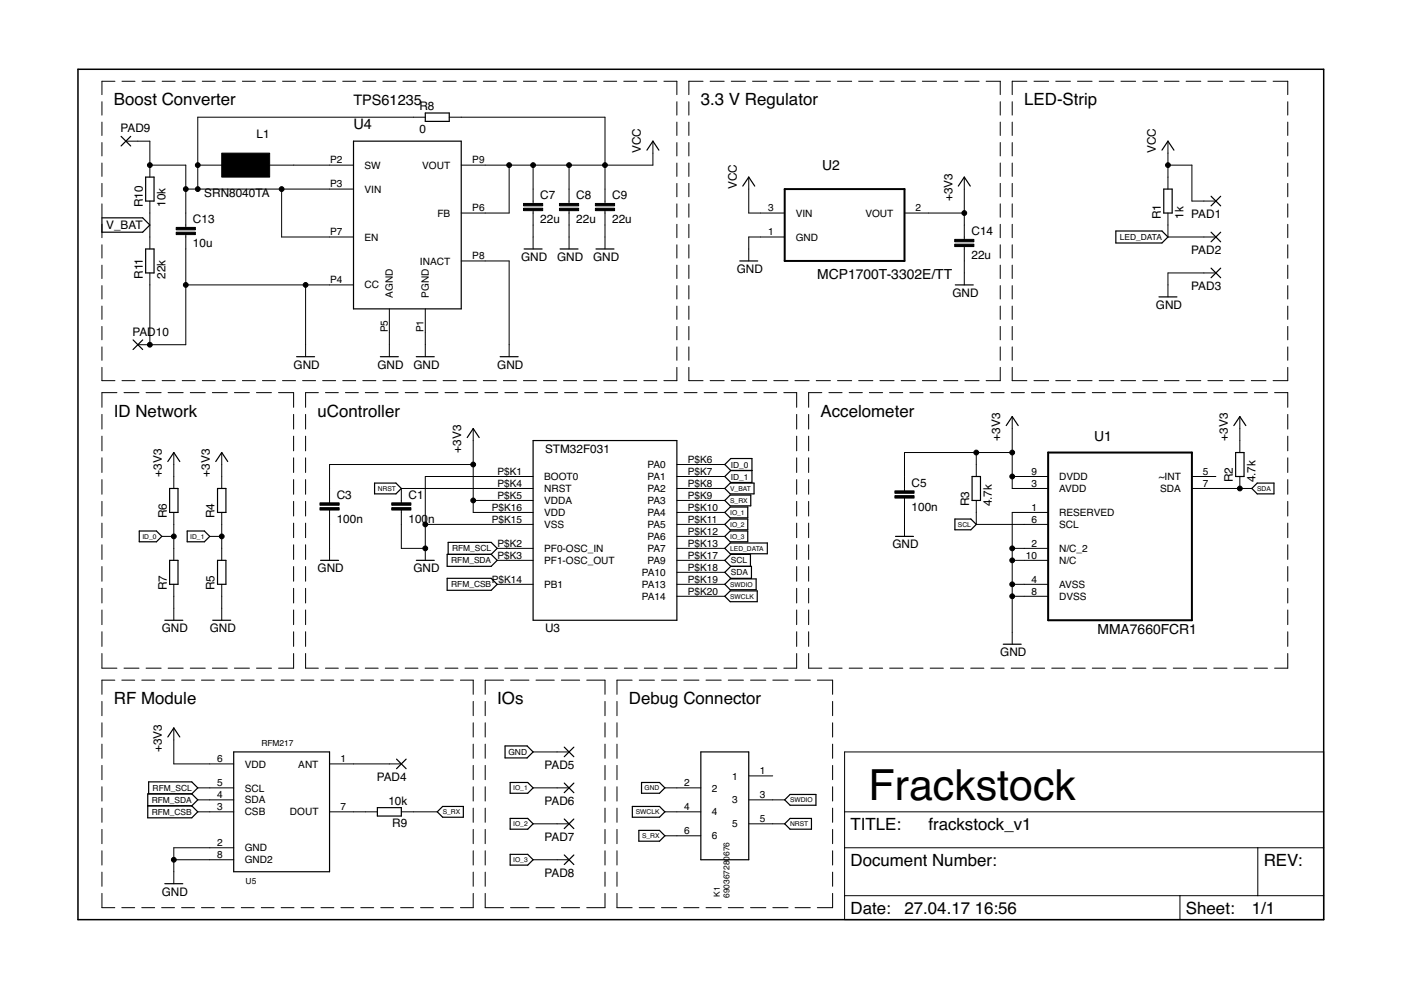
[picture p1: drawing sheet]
<svg xmlns="http://www.w3.org/2000/svg" width="297mm" height="210mm" viewBox="0 0 297 210" stroke-linecap="round" stroke-linejoin="round" font-family="sans-serif">
<g fill="none" stroke="#000" stroke-width=".21">
<path d="M24.4 17.2h-2.8v2.9M25.9 17.2h2.7M30.1 17.2h2.8M34.4 17.2h2.7M38.6 17.2h2.8M42.9 17.2h2.7M47.1 17.2h2.8M51.4 17.2h2.7M55.6 17.2h2.8M59.9 17.2h2.8M64.2 17.2h2.7M68.4 17.2h2.8"/>
<path d="M72.7 17.2h2.7M76.9 17.2h2.8M81.2 17.2h2.7M85.4 17.2h2.8M89.7 17.2h2.8M93.9 17.2h2.8M98.2 17.2h2.8M102.5 17.2h2.7M106.7 17.2h2.8M111 17.2h2.7M115.2 17.2h2.8M119.5 17.2h2.7"/>
<path d="M123.7 17.2h2.8M128 17.2h2.7M132.2 17.2h2.8M136.5 17.2h2.8M140.8 17.2h2.7v2.9M149.1 17.2h-3.1v2.9M150.6 17.2h2.9M155 17.2h3.1M159.6 17.2h3M164.1 17.2h3M168.6 17.2h3M173.1 17.2h3"/>
<path d="M177.6 17.2h3M182.1 17.2h3M186.6 17.2h3M191.1 17.2h3M195.6 17.2h3M200.1 17.2h3M204.6 17.2h3M209.1 17.2h3v2.9M217.7 17.2h-3.1v2.9M219.2 17.2h3.1M223.8 17.2h3.1M228.5 17.2h3"/>
<path d="M233 17.2h3.2M237.7 17.2h3.1M242.3 17.2h3.1M246.9 17.2h3.1M251.5 17.2h3.1M256.1 17.2h3.1M260.7 17.2h3.1M265.3 17.2h3.1M269.9 17.2h3.1v2.9M21.6 21.6v2.8M21.6 25.9v2.8M21.6 30.2v2.9"/>
<path d="M21.6 34.6v2.8M21.6 38.9v2.8M26.7 29.9h5.1v7.6M31.8 35h7.6v13.2M41.9 35h5.1M57.2 35h17.8M90.2 24.8h-48.3v15.3M95.2 24.8h33.1v18.3M107.9 35v10.2h-10.1M113 35v8.1M120.6 35v8.1M138.4 29.9v5.1h-40.6"/>
<path d="M143.5 21.6v2.8M143.5 25.9v2.8M143.5 30.2v2.9M143.5 34.6v2.8M143.5 38.9v2.8M146 21.6v2.8M146 25.9v2.8M146 30.2v2.9M146 34.6v2.8M146 38.9v2.8M158.7 37.5v7.7h7.7M204.4 37.5v13.3"/>
<path d="M212.1 21.6v2.8M212.1 25.9v2.8M212.1 30.2v2.9M212.1 34.6v2.8M212.1 38.9v2.8M214.6 21.6v2.8M214.6 25.9v2.8M214.6 30.2v2.9M214.6 34.6v2.8M214.6 38.9v2.8M247.6 35h5.1v7.6h5.1M247.6 29.9v10.2"/>
<path d="M273 21.6v2.8M273 25.9v2.8M273 30.2v2.9M273 34.6v2.8M273 38.9v2.8M21.6 43.2v2.9M21.6 47.6v2.8M21.6 51.9v2.8M21.6 56.2v2.9M31.8 42.6v10.2M31.8 57.9v15.2M39.4 40.1h35.6"/>
<path d="M39.4 49.7v23.4h-10.2M59.7 40.1v10.1h15.3M97.8 55.3h10.1v20.3M113 44.7v8.1M120.6 44.7v8.1M128.3 44.7v8.1M143.5 43.2v2.9M143.5 47.6v2.8M143.5 51.9v2.8M143.5 56.2v2.9M146 43.2v2.9M146 47.6v2.8"/>
<path d="M146 51.9v2.8M146 56.2v2.9M166.4 50.2h-7.7v5.1M191.8 45.2h12.6M204.4 52.3v8.1M212.1 43.2v2.9M212.1 47.6v2.8M212.1 51.9v2.8M212.1 56.2v2.9M214.6 43.2v2.9M214.6 47.6v2.8M214.6 51.9v2.8"/>
<path d="M214.6 56.2v2.9M247.6 45.2v5h10.2M257.8 57.9h-10.2v5M273 43.2v2.9M273 47.6v2.8M273 51.9v2.8M273 56.2v2.9M21.6 77.9v2.8h2.8M21.6 60.6v2.8M21.6 64.9v2.8M21.6 69.2v2.9M21.6 73.6v2.8"/>
<path d="M39.4 60.4h35.6M64.8 60.4v15.2M82.5 65.5v10.1M90.2 65.5v10.1M143.5 60.6v2.8M143.5 64.9v2.8M143.5 69.2v2.9M143.5 73.6v2.8M143.5 77.9v2.8h-2.7M146 77.9v2.8h3.1M146 60.6v2.8M146 64.9v2.8"/>
<path d="M146 69.2v2.9M146 73.6v2.8M212.1 77.9v2.8h-3M212.1 60.6v2.8M212.1 64.9v2.8M212.1 69.2v2.9M212.1 73.6v2.8M214.6 77.9v2.8h3.1M214.6 60.6v2.8M214.6 64.9v2.8M214.6 69.2v2.9M214.6 73.6v2.8"/>
<path d="M273 77.9v2.8h-3.1M273 60.6v2.8M273 64.9v2.8M273 69.2v2.9M273 73.6v2.8M21.6 87.9v3.1M21.6 92.5v3.1M21.6 97.1v3.1M24.8 83.2h-3.2v3.2M25.9 80.7h2.7M26.3 83.2h3.2M30.1 80.7h2.8"/>
<path d="M31 83.2h3.2M34.4 80.7h2.7M35.6 83.2h3.2M36.9 95.9v7.7M38.6 80.7h2.8M40.3 83.2h3.2M42.9 80.7h2.7M45 83.2h3.2M47 95.9v7.7M47.1 80.7h2.8M49.7 83.2h3.2M51.4 80.7h2.7"/>
<path d="M54.4 83.2h3.2M55.6 80.7h2.8M59.1 83.2h3.2v3.2M59.9 80.7h2.8M62.3 87.9v3.1M62.3 92.5v3.1M62.3 97.1v3.1M64.2 80.7h2.7M64.8 87.9v3.1M64.8 92.5v3.1M64.8 97.1v3.1M67.5 83.2h-2.7v3.2"/>
<path d="M68.4 80.7h2.8M69 83.2h2.7M72.7 80.7h2.7M73.2 83.2h2.8M76.9 80.7h2.8M77.4 83.2h2.8M81.2 80.7h2.7M81.7 83.2h2.7M85.4 80.7h2.8M85.9 83.2h2.7M89.7 80.7h2.8M90.1 83.2h2.8"/>
<path d="M93.9 80.7h2.8M94.4 83.2h2.7M98.2 80.7h2.8M98.6 83.2h2.7M100.3 90.9v17.7h12.7M100.3 98.5h-30.4v8.1M102.5 80.7h2.7M102.8 83.2h2.7M106.7 80.7h2.8M107 83.2h2.7M111 80.7h2.7M111.3 83.2h2.7"/>
<path d="M115.2 80.7h2.8M115.5 83.2h2.7M119.5 80.7h2.7M119.7 83.2h2.7M123.7 80.7h2.8M123.9 83.2h2.8M128 80.7h2.7M128.2 83.2h2.7M132.2 80.7h2.8M132.4 83.2h2.7M136.5 80.7h2.8M136.6 83.2h2.7"/>
<path d="M140.8 83.2h2.8M143.5 98.5h10.2M145.1 83.2h2.7M149.3 83.2h2.7M150.6 80.7h2.9M153.5 83.2h2.7M155 80.7h3.1M157.7 83.2h2.8M159.6 80.7h3M161.9 83.2h2.8M164.1 80.7h3M166.2 83.2h2.7v3.2"/>
<path d="M168.6 80.7h3M168.9 87.9v3.1M168.9 92.5v3.1M168.9 97.1v3.1M171.4 87.9v3.1M171.4 92.5v3.1M171.4 97.1v3.1M173.1 80.7h3M174.2 83.2h-2.8v3.2M175.7 83.2h2.8M177.6 80.7h3M180 83.2h2.8"/>
<path d="M182.1 80.7h3M184.3 83.2h2.8M186.6 80.7h3M188.6 83.2h2.8M191.1 80.7h3M192.9 83.2h2.8M195.6 80.7h3M197.2 83.2h2.8M200.1 80.7h3M201.5 83.2h2.8M204.6 80.7h3M205.8 83.2h2.8"/>
<path d="M207 95.9v5.1M210.1 83.2h2.8M214.4 83.2h2.8M214.6 88.3v15.3h7.6M214.6 95.9h-22.8v8.2M218.7 83.2h2.8M219.2 80.7h3.1M223 83.2h2.8M223.8 80.7h3.1M227.3 83.2h2.8M228.5 80.7h3M231.6 83.2h2.8"/>
<path d="M233 80.7h3.2M235.9 83.2h2.8M237.7 80.7h3.1M240.2 83.2h2.8M242.3 80.7h3.1M244.5 83.2h2.7M246.9 80.7h3.1M248.8 83.2h2.7M251.5 80.7h3.1M253 83.2h2.8M256.1 80.7h3.1M257.3 83.2h2.8"/>
<path d="M260.7 80.7h3.1M261.6 83.2h2.8M262.9 88.3v7.6M265.3 80.7h3.1M265.9 83.2h2.8M270.2 83.2h2.8v3.2M273 87.9v3.1M273 92.5v3.1M273 97.1v3.1M21.6 101.7v3.1M21.6 106.3v3.1M21.6 110.9v3.1"/>
<path d="M21.6 115.5v3.1M34.3 113.7h2.6M36.9 108.6v10.2M44.5 113.7h2.5M47 108.6v10.2M62.3 101.7v3.1M62.3 106.3v3.1M62.3 110.9v3.1M62.3 115.5v3.1M64.8 101.7v3.1M64.8 106.3v3.1M64.8 110.9v3.1"/>
<path d="M64.8 115.5v3.1M69.9 108.1v10.7M85.1 108.1v8.2h5.1M90.2 111.2h22.8M100.3 106.1h12.7M105.4 116.3h7.6M105.4 118.8h7.6M113 101h-22.8v17.8M113 103.6h-27.9v3M143.5 101h10.2M143.5 116.3h10.2M143.5 118.8h10.2"/>
<path d="M143.5 103.6h10.2M143.5 106.1h10.2M143.5 108.6h10.2M143.5 111.2h10.2M143.5 113.7h10.2M168.9 101.7v3.1M168.9 106.3v3.1M168.9 110.9v3.1M168.9 115.5v3.1M171.4 101.7v3.1M171.4 106.3v3.1M171.4 110.9v3.1"/>
<path d="M171.4 115.5v3.1M191.8 105.6v8.1M207 106.1v5.1h15.2M214.6 101h7.6M214.6 116.3h7.6M214.6 118.8h7.6M222.2 108.6h-7.6v28M252.7 101h5.1M252.7 103.6h12.7M262.9 101v2.6M273 101.7v3.1M273 106.3v3.1"/>
<path d="M273 110.9v3.1M273 115.5v3.1M21.6 120.1v3.1M21.6 124.7v3.1M21.6 129.3v3.1M21.6 133.9v3.2M21.6 138.6v3.1h3.2M36.9 123.9v7.6M47 123.9v7.6M62.3 120.1v3.1M62.3 124.7v3.1M62.3 129.3v3.1"/>
<path d="M62.3 133.9v3.2M62.3 138.6v3.1h-3.2M64.8 138.6v3.1h2.7M64.8 120.1v3.1M64.8 124.7v3.1M64.8 129.3v3.1M64.8 133.9v3.2M105.4 123.9h7.6M143.5 126.4h10.2M143.5 123.9h10.2M143.5 121.3h10.2M168.9 138.6v3.1h-2.7"/>
<path d="M168.9 120.1v3.1M168.9 124.7v3.1M168.9 129.3v3.1M168.9 133.9v3.2M171.4 138.6v3.1h2.8M171.4 120.1v3.1M171.4 124.7v3.1M171.4 129.3v3.1M171.4 133.9v3.2M214.6 126.4h7.6M214.6 123.9h7.6M273 120.1v3.1"/>
<path d="M273 124.7v3.1M273 129.3v3.1M273 133.9v3.2M273 138.6v3.1h-2.8M21.6 148.7v3M21.6 153.2v3.1M21.6 157.8v3M24.3 144.2h-2.7v3M25.8 144.2h2.8M26.3 141.7h3.2M30.1 144.2h2.7M31 141.7h3.2"/>
<path d="M34.3 144.2h2.7M35.6 141.7h3.2M36.9 154.3v7.7h12.7M38.5 144.2h2.7M40.3 141.7h3.2M42.7 144.2h2.7M45 141.7h3.2M46.9 144.2h2.8M49.7 141.7h3.2M51.2 144.2h2.7M54.4 141.7h3.2M55.4 144.2h2.7"/>
<path d="M59.6 144.2h2.7M63.8 144.2h2.7M68.1 144.2h2.7M69 141.7h2.7M72.3 144.2h2.7M73.2 141.7h2.8M76.5 144.2h2.7M77.4 141.7h2.8M80.7 144.2h2.7M81.7 141.7h2.7M84.9 144.2h2.8M85.9 141.7h2.7"/>
<path d="M89.2 144.2h2.7M90.1 141.7h2.8M93.4 144.2h2.7M94.4 141.7h2.7M97.6 144.2h2.7v3M98.6 141.7h2.7M100.3 148.7v3M100.3 153.2v3.1M100.3 157.8v3M102.8 141.7h2.7M102.9 148.7v3M102.9 153.2v3.1"/>
<path d="M102.9 157.8v3M106.8 144.2h-3.9v3M107 141.7h2.7M108.2 144.2h3.9M111.3 141.7h2.7M113 159.4h7.6M113.6 144.2h3.9M115.5 141.7h2.7M119 144.2h3.9M119.7 141.7h2.7M123.9 141.7h2.8M124.4 144.2h3.9v3"/>
<path d="M128.2 141.7h2.7M128.3 148.7v3M128.3 153.2v3.1M128.3 157.8v3M130.8 148.7v3M130.8 153.2v3.1M130.8 157.8v3M132.4 141.7h2.7M134 144.2h-3.2v3M135.5 144.2h3.2M136.6 141.7h2.7M140.3 144.2h3.2"/>
<path d="M140.8 141.7h2.8M145 144.2h3.2M145.1 141.7h2.7M149.3 141.7h2.7M149.7 144.2h3.2M153.5 141.7h2.7M154.4 144.2h3.2M157.7 141.7h2.8M159.1 144.2h3.3M161.9 141.7h2.8M163.9 144.2h3.2M168.6 144.2h3.2"/>
<path d="M173.3 144.2h3.2v3M175.7 141.7h2.8M176.5 148.7v3M176.5 153.2v3.1M176.5 157.8v3M179.1 159.4h101.5v35.6h-101.5zM180 141.7h2.8M184.3 141.7h2.8M188.6 141.7h2.8M192.9 141.7h2.8M197.2 141.7h2.8M201.5 141.7h2.8"/>
<path d="M205.8 141.7h2.8M210.1 141.7h2.8M214.4 141.7h2.8M218.7 141.7h2.8M223 141.7h2.8M227.3 141.7h2.8M231.6 141.7h2.8M235.9 141.7h2.8M240.2 141.7h2.8M244.5 141.7h2.7M248.8 141.7h2.7M253 141.7h2.8"/>
<path d="M257.3 141.7h2.8M261.6 141.7h2.8M265.9 141.7h2.8M21.6 162.3v3M21.6 166.8v3M21.6 171.3v3M21.6 175.9v3M41.9 172.1h7.7M41.9 167h7.7M41.9 169.6h7.7M49.6 179.7h-12.7v7.7M69.9 172.1h10.1"/>
<path d="M69.9 162h15.2M85.1 172.1h7.6M100.3 162.3v3M100.3 166.8v3M100.3 171.3v3M100.3 175.9v3M102.9 162.3v3M102.9 166.8v3M102.9 171.3v3M102.9 175.9v3M113 167h7.6M113 174.7h7.6"/>
<path d="M128.3 162.3v3M128.3 166.8v3M128.3 171.3v3M128.3 175.9v3M130.8 162.3v3M130.8 166.8v3M130.8 171.3v3M130.8 175.9v3M141 172.1h7.6M141 167h7.6M141 177.2h7.6M158.7 169.6h7.7"/>
<path d="M158.7 174.7h7.7M158.7 164.5h5.1M176.5 162.3v3M176.5 166.8v3M176.5 171.3v3M176.5 175.9v3M179.1 179.7h101.5M179.1 172.1h101.5M266.7 179.7v10.2M21.6 180.4v3M21.6 184.9v3M21.6 189.4v3h2.7"/>
<path d="M25.8 192.4h2.8M30.1 192.4h2.7M34.3 192.4h2.7M36.9 182.3h12.7M38.5 192.4h2.7M42.7 192.4h2.7M46.9 192.4h2.8M51.2 192.4h2.7M55.4 192.4h2.7M59.6 192.4h2.7M63.8 192.4h2.7M68.1 192.4h2.7"/>
<path d="M72.3 192.4h2.7M76.5 192.4h2.7M80.7 192.4h2.7M84.9 192.4h2.8M89.2 192.4h2.7M93.4 192.4h2.7M100.3 189.4v3h-2.7M100.3 180.4v3M100.3 184.9v3M102.9 189.4v3h3.9M102.9 180.4v3M102.9 184.9v3"/>
<path d="M108.2 192.4h3.9M113 182.3h7.6M113.6 192.4h3.9M119 192.4h3.9M128.3 189.4v3h-3.9M128.3 180.4v3M128.3 184.9v3M130.8 189.4v3h3.2M130.8 180.4v3M130.8 184.9v3M135.5 192.4h3.2M140.3 192.4h3.2"/>
<path d="M145 192.4h3.2M149.7 192.4h3.2M154.4 192.4h3.2M159.1 192.4h3.3M163.9 192.4h3.2M168.6 192.4h3.2M176.5 189.4v3h-3.2M176.5 180.4v3M176.5 184.9v3M179.1 189.9h101.5M250.2 189.9v5.1"/>
</g>
<g fill="none" stroke="#000" stroke-width=".25">
<path d="M25.7 28.9l2 2M27.7 28.9l-2 2M30.9 37.5h1.8v5.1h-1.8zM75 29.9h22.8v35.6h-22.8zM90.2 24h5v1.7h-5zM137.2 31.8l1.2-1.9 1.3 1.9M157.5 39.5l1.2-2 1.3 2M203.2 39.5l1.2-2 1.3 2M246.4 31.8l1.2-1.9 1.3 1.9M21.6 46.2h8.6l1.6 1.5-1.6 1.5h-8.6zM30.9 52.8h1.8v5.1h-1.8zM111.1 52.8h3.8"/>
<path d="M118.7 52.8h3.9M126.4 52.8h3.8M156.8 55.3h3.9M236.6 49h9.8l1.2 1.2-1.2 1.3h-9.8zM246.7 40.1h1.8v5.1h-1.8zM256.8 41.6l2 2M256.8 49.2l2 2.1M256.8 56.9l2 2M258.8 41.6l-2 2M258.8 49.2l-2 2.1M258.8 56.9l-2 2M28.2 72.1l2 2"/>
<path d="M30.2 72.1l-2 2M62.9 75.6h3.8M80.6 75.6h3.9M88.3 75.6h3.8M106 75.6h3.9M202.5 60.4h3.9M245.7 62.9h3.8M35.6 97.9l1.3-2 1.2 2M45.7 97.9l1.3-2 1.3 2M99.1 92.8l1.2-1.9 1.3 1.9M113 93.4h30.5v38.1h-30.5zM153.7 98.5l1.2-1.3h4.5v5.1h-4.5l-1.2-1.3 1.2-1.2z"/>
<path d="M154.9 99.8h4.5M213.3 90.2l1.3-1.9 1.3 1.9M261.6 90.2l1.3-1.9 1.2 1.9M262 95.9h1.8v5.1h-1.8zM29.5 112.6h3.7l1.1 1.1-1.1 1.2h-3.7zM36 118.8h1.7v5.1h-1.7zM36 103.6h1.7v5h-1.7zM39.7 112.6h3.6l1.2 1.1-1.2 1.2h-3.6zM46.1 118.8h1.8v5.1h-1.8zM46.1 103.6h1.8v5h-1.8zM68 118.8h3.8M79.4 102.4h4.5l1.2 1.2-1.2 1.1h-4.5z"/>
<path d="M88.3 118.8h3.8M94.8 117.5h9.3l1.3 1.3-1.3 1.3h-9.3zM95 117.5v-2.5h9.1l1.3 1.3-1.3 1.2M153.7 116.3l1.1-1.2h7.9v2.3h-7.9zM153.7 103.6l1.1-1.2h5.1v2.3h-5.1zM153.7 106.1l1.1-1.1h4.4v2.3h-4.4zM153.7 111.2l1.1-1.2h3.7v2.3h-3.7zM153.7 113.7l1.1-1.1h3.7v2.3h-3.7zM153.7 108.6l1.1-1.1h3.7v2.3h-3.7zM189.9 113.7h3.8M202.5 110h3.3l1.2 1.2-1.2 1.1h-3.3zM206.1 101h1.8v5.1h-1.8z"/>
<path d="M265.4 103.6l1.2-1.2h3.5v2.3h-3.5zM34.9 131.5h3.9M45.1 131.5h3.8M94.8 122.6h9.3l1.3 1.3-1.3 1.3h-9.3zM153.7 123.9l1.1-1.2h5.5v2.3h-5.5zM153.7 126.4l1.1-1.1h5.7v2.3h-5.7zM154.9 120.1l-1.2-1.3 1.2-1.3h4.2v2.6M154.9 120.1h4.4v2.5h-4.4l-1.2-1.3zM212.7 136.6h3.8M35.6 156.3l1.3-2 1.2 2M49.6 159.4h20.3v25.4h-20.3zM107.1 158.2h4.7l1.2 1.2-1.2 1.3h-4.7z"/>
<path d="M119.6 158.4l2.1 2M121.7 158.4l-2.1 2M148.6 159.4h10.1v22.9h-10.1zM31.3 170.9h9.4M31.5 168.3v-2.5h9.2l1.2 1.2-1.2 1.3M40.7 168.3h-9.4v5.1h9.4l1.2-1.3-1.2-1.2M40.7 168.3l1.2 1.3-1.2 1.3M80 171.2h5.1v1.8h-5.1zM84.1 161l2 2M86.1 161l-2 2M92.7 172.1l1.2-1.1h4.3v2.3h-4.3zM108.2 165.9h3.7l1.1 1.1-1.1 1.2h-3.7z"/>
<path d="M108.2 173.5h3.7l1.1 1.2-1.1 1.1h-3.7zM119.6 166l2.1 2.1M119.6 173.7l2.1 2M121.7 166l-2.1 2.1M121.7 173.7l-2.1 2M134.1 171h5.7l1.2 1.1-1.2 1.2h-5.7zM135.4 176.1h4.4l1.2 1.1-1.2 1.2h-4.4zM136 165.9h3.8l1.2 1.1-1.2 1.2h-3.8zM166.4 174.7l1.1-1.2h4.5v2.3h-4.5zM166.4 169.6l1.1-1.2h5.5v2.3h-5.5zM34.9 187.4h3.9M108.2 181.1h3.7l1.1 1.2-1.1 1.1h-3.7z"/>
<path d="M119.6 181.3l2.1 2M121.7 181.3l-2.1 2"/>
</g>
<g fill="#000" stroke="#000" stroke-width=".21">
<path d="M47 32.5h10.2v5h-10.2zM37.4 49.2h4v.5h-4zM37.4 48.2h4v.5h-4zM111 44.2h4.1v.5h-4.1zM111 43.1h4.1v.5h-4.1zM118.6 44.2h4.1v.5h-4.1zM118.6 43.1h4.1v.5h-4.1zM126.2 44.2h4.1v.5h-4.1zM126.2 43.1h4.1v.5h-4.1zM202.4 51.8h4.1v.5h-4.1zM202.4 50.8h4.1v.5h-4.1zM67.8 107.6h4.1v.5h-4.1z"/>
<path d="M67.8 106.6h4.1v.5h-4.1zM83.1 107.6h4v.5h-4zM83.1 106.6h4v.5h-4zM189.7 105.1h4.1v.5h-4.1zM189.7 104.1h4.1v.5h-4.1z"/>
</g>
<path d="M166.4 40.1h25.4v15.2h-25.4zM222.2 95.9h30.5v35.6h-30.5z" fill="none" stroke="#000" stroke-width=".42"/>
<path d="M16.5 14.7h264.1v180.3h-264.1z" fill="none" stroke="#000" stroke-width=".32"/>
<g fill="#000" stroke="#000" stroke-width=".21">
<circle cx="31.8" cy="35" r=".51"/>
<circle cx="41.9" cy="35" r=".51"/>
<circle cx="107.9" cy="35" r=".51"/>
<circle cx="113" cy="35" r=".51"/>
<circle cx="120.6" cy="35" r=".51"/>
<circle cx="128.3" cy="35" r=".51"/>
<circle cx="247.6" cy="35" r=".51"/>
<circle cx="39.4" cy="40.1" r=".51"/>
<circle cx="41.9" cy="40.1" r=".51"/>
<circle cx="59.7" cy="40.1" r=".51"/>
<circle cx="204.4" cy="45.2" r=".51"/>
<circle cx="31.8" cy="73.1" r=".51"/>
<circle cx="39.4" cy="60.4" r=".51"/>
<circle cx="64.8" cy="60.4" r=".51"/>
<circle cx="100.3" cy="98.5" r=".51"/>
<circle cx="207" cy="95.9" r=".51"/>
<circle cx="214.6" cy="95.9" r=".51"/>
<circle cx="36.9" cy="113.7" r=".51"/>
<circle cx="47" cy="113.7" r=".51"/>
<circle cx="90.2" cy="111.2" r=".51"/>
<circle cx="90.2" cy="116.3" r=".51"/>
<circle cx="100.3" cy="106.1" r=".51"/>
<circle cx="214.6" cy="116.3" r=".51"/>
<circle cx="214.6" cy="118.8" r=".51"/>
<circle cx="214.6" cy="101" r=".51"/>
<circle cx="262.9" cy="103.6" r=".51"/>
<circle cx="214.6" cy="123.9" r=".51"/>
<circle cx="214.6" cy="126.4" r=".51"/>
<circle cx="36.9" cy="182.3" r=".51"/>
</g>
<text font-size="9.1" x="184.1" y="169.6">Frackstock</text>
<g font-size="3.6">
<text x="24.1" y="22.3">Boost Converter</text>
<text x="148.6" y="22.3">3.3 V Regulator</text>
<text x="217.2" y="22.3">LED-Strip</text>
<text x="24.1" y="88.3">ID Network</text>
<text x="67.3" y="88.3">uController</text>
<text x="174" y="88.3">Accelometer</text>
<text x="24.1" y="149.3">RF Module</text>
<text x="105.4" y="149.3">IOs</text>
<text x="133.4" y="149.3">Debug Connector</text>
<text x="180.3" y="175.9">TITLE:</text>
<text x="196.8" y="175.9">frackstock_v1</text>
<text x="180.3" y="183.6">Document Number:</text>
<text x="267.9" y="183.6">REV:</text>
<text x="180.3" y="193.7">Date:</text>
<text x="191.8" y="193.7">27.04.17</text>
<text x="206.7" y="193.7">16:56</text>
<text x="251.4" y="193.7">Sheet:</text>
<text x="265.4" y="193.7">1/1</text>
</g>
<g font-size="3.1">
<text x="74.9" y="22.3">TPS61235</text>
<text x="74.9" y="27.4">U4</text>
</g>
<g font-size="2.9">
<text x="174.3" y="36">U2</text>
<text x="173.3" y="59.3">MCP1700T-3302E/TT</text>
<text x="232" y="93.5">U1</text>
<text x="232.7" y="134.3">MMA7660FCR1</text>
</g>
<g font-size="2.5">
<text x="88.9" y="23.4">R8</text>
<text x="25.5" y="28.1">PAD9</text>
<text x="54.4" y="29.2">L1</text>
<text x="88.9" y="28.2">0</text>
<text x="135.9" y="32.5" transform="rotate(-90 135.9 32.5)">VCC</text>
<text x="245.1" y="32.5" transform="rotate(-90 245.1 32.5)">VCC</text>
<text x="43.3" y="41.9">SRN8040TA</text>
<text x="156.2" y="40.1" transform="rotate(-90 156.2 40.1)">VCC</text>
<text x="30.3" y="43.9" transform="rotate(-90 30.3 43.9)">R10</text>
<text x="35.1" y="43.9" transform="rotate(-90 35.1 43.9)">10k</text>
<text x="40.9" y="47.3">C13</text>
<text x="114.6" y="47.3">22u</text>
<text x="114.6" y="42.2">C7</text>
<text x="122.2" y="47.3">22u</text>
<text x="122.2" y="42.2">C8</text>
<text x="129.8" y="47.3">22u</text>
<text x="129.8" y="42.2">C9</text>
<text x="201.9" y="42.6" transform="rotate(-90 201.9 42.6)">+3V3</text>
<text x="246.1" y="46.4" transform="rotate(-90 246.1 46.4)">R1</text>
<text x="250.9" y="46.4" transform="rotate(-90 250.9 46.4)">1k</text>
<text x="252.6" y="46.3">PAD1</text>
<text x="22.5" y="48.6">V_BAT</text>
<text x="40.9" y="52.4">10u</text>
<text x="206" y="49.9">C14</text>
<text x="252.6" y="53.9">PAD2</text>
<text x="30.3" y="59.1" transform="rotate(-90 30.3 59.1)">R11</text>
<text x="35.1" y="59.1" transform="rotate(-90 35.1 59.1)">22k</text>
<text x="110.5" y="55.3">GND</text>
<text x="118.1" y="55.3">GND</text>
<text x="125.7" y="55.3">GND</text>
<text x="156.2" y="57.9">GND</text>
<text x="206" y="54.9">22u</text>
<text x="201.9" y="62.9">GND</text>
<text x="245.1" y="65.5">GND</text>
<text x="252.6" y="61.5">PAD3</text>
<text x="28.1" y="71.2">PAD10</text>
<text x="62.2" y="78.2">GND</text>
<text x="80" y="78.2">GND</text>
<text x="87.6" y="78.2">GND</text>
<text x="105.4" y="78.2">GND</text>
<text x="97.8" y="96" transform="rotate(-90 97.8 96)">+3V3</text>
<text x="115.6" y="96">STM32F031</text>
<text x="212.1" y="93.4" transform="rotate(-90 212.1 93.4)">+3V3</text>
<text x="260.3" y="93.4" transform="rotate(-90 260.3 93.4)">+3V3</text>
<text x="34.3" y="101" transform="rotate(-90 34.3 101)">+3V3</text>
<text x="44.5" y="101" transform="rotate(-90 44.5 101)">+3V3</text>
<text x="71.4" y="105.7">C3</text>
<text x="86.6" y="105.7">C1</text>
<text x="193.3" y="103.2">C5</text>
<text x="205.5" y="107.4" transform="rotate(-90 205.5 107.4)">R3</text>
<text x="210.3" y="107.4" transform="rotate(-90 210.3 107.4)">4.7k</text>
<text x="261.4" y="102.3" transform="rotate(-90 261.4 102.3)">R2</text>
<text x="266.2" y="102.3" transform="rotate(-90 266.2 102.3)">4.7k</text>
<text x="35.3" y="109.9" transform="rotate(-90 35.3 109.9)">R6</text>
<text x="45.5" y="109.9" transform="rotate(-90 45.5 109.9)">R4</text>
<text x="71.4" y="110.8">100n</text>
<text x="86.6" y="110.8">100</text>
<text x="90.8" y="110.8">n</text>
<text x="193.3" y="108.3">100n</text>
<text x="189.2" y="116.3">GND</text>
<text x="35.3" y="125.2" transform="rotate(-90 35.3 125.2)">R7</text>
<text x="45.5" y="125.2" transform="rotate(-90 45.5 125.2)">R5</text>
<text x="67.3" y="121.3">GND</text>
<text x="87.6" y="121.3">GND</text>
<text x="34.3" y="134">GND</text>
<text x="44.5" y="134">GND</text>
<text x="115.6" y="134">U3</text>
<text x="212.1" y="139.1">GND</text>
<text x="34.3" y="159.4" transform="rotate(-90 34.3 159.4)">+3V3</text>
<text x="79.9" y="165.6">PAD4</text>
<text x="115.4" y="163.1">PAD5</text>
<text x="82.3" y="170.6">10k</text>
<text x="115.4" y="170.7">PAD6</text>
<text x="83.2" y="175.4">R9</text>
<text x="115.4" y="178.3">PAD7</text>
<text x="115.4" y="185.9">PAD8</text>
<text x="34.3" y="189.9">GND</text>
</g>
<g font-size="2.1">
<text x="70" y="34.7">P2</text>
<text x="77.3" y="35.8">SW</text>
<text x="89.5" y="35.8">VOUT</text>
<text x="100.1" y="34.7">P9</text>
<text x="70" y="39.7">P3</text>
<text x="77.3" y="40.8">VIN</text>
<text x="92.7" y="45.9">FB</text>
<text x="100.1" y="44.8">P6</text>
<text x="162.8" y="44.8">3</text>
<text x="168.7" y="45.9">VIN</text>
<text x="183.5" y="45.9">VOUT</text>
<text x="194.1" y="44.8">2</text>
<text x="70" y="49.9">P7</text>
<text x="77.3" y="51">EN</text>
<text x="162.8" y="49.9">1</text>
<text x="168.7" y="51">GND</text>
<text x="89" y="56.1">INACT</text>
<text x="100.1" y="55">P8</text>
<text x="70" y="60">P4</text>
<text x="77.3" y="61.2">CC</text>
<text x="83.3" y="63.1" transform="rotate(-90 83.3 63.1)">AGND</text>
<text x="90.9" y="63.1" transform="rotate(-90 90.9 63.1)">PGND</text>
<text x="82.2" y="70.4" transform="rotate(-90 82.2 70.4)">P5</text>
<text x="89.8" y="70.4" transform="rotate(-90 89.8 70.4)">P1</text>
<text x="105.5" y="100.7">P$K1</text>
<text x="115.4" y="101.8">BOOT0</text>
<text x="137.3" y="99.3">PA0</text>
<text x="137.3" y="101.8">PA1</text>
<text x="145.8" y="98.1">P$K6</text>
<text x="145.8" y="100.7">P$K7</text>
<text x="218.7" y="100.7">9</text>
<text x="224.6" y="101.8">DVDD</text>
<text x="245.7" y="101.8">~INT</text>
<text x="255" y="100.7">5</text>
<text x="105.5" y="103.2">P$K4</text>
<text x="105.5" y="105.8">P$K5</text>
<text x="115.4" y="104.3">NRST</text>
<text x="115.4" y="106.9">VDDA</text>
<text x="137.3" y="104.3">PA2</text>
<text x="137.3" y="106.9">PA3</text>
<text x="145.8" y="103.2">P$K8</text>
<text x="145.8" y="105.8">P$K9</text>
<text x="218.7" y="103.2">3</text>
<text x="224.6" y="104.3">AVDD</text>
<text x="246" y="104.3">SDA</text>
<text x="255" y="103.2">7</text>
<text x="104.3" y="108.3">P$K16</text>
<text x="104.3" y="110.8">P$K15</text>
<text x="115.4" y="109.4">VDD</text>
<text x="115.4" y="112">VSS</text>
<text x="137.3" y="109.4">PA4</text>
<text x="137.3" y="112">PA5</text>
<text x="145.8" y="108.3">P$K10</text>
<text x="145.8" y="113.4">P$K12</text>
<text x="145.8" y="110.8">P$K11</text>
<text x="218.7" y="108.3">1</text>
<text x="218.7" y="110.8">6</text>
<text x="224.6" y="109.4">RESERVED</text>
<text x="224.6" y="112">SCL</text>
<text x="105.5" y="115.9">P$K2</text>
<text x="105.5" y="118.5">P$K3</text>
<text x="115.4" y="117">PF0-OSC_IN</text>
<text x="115.4" y="119.6">PF1-OSC_OUT</text>
<text x="137.3" y="119.6">PA9</text>
<text x="137.3" y="117">PA7</text>
<text x="137.3" y="114.5">PA6</text>
<text x="145.8" y="118.5">P$K17</text>
<text x="145.8" y="115.9">P$K13</text>
<text x="217.5" y="118.5">10</text>
<text x="218.7" y="115.9">2</text>
<text x="224.6" y="117">N/C_2</text>
<text x="224.6" y="119.6">N/C</text>
<text x="104.3" y="123.5">P$K14</text>
<text x="115.4" y="124.6">PB1</text>
<text x="136.1" y="124.6">PA13</text>
<text x="136.1" y="122.1">PA10</text>
<text x="145.8" y="123.5">P$K19</text>
<text x="145.8" y="121">P$K18</text>
<text x="218.7" y="123.5">4</text>
<text x="224.6" y="124.6">AVSS</text>
<text x="136.1" y="127.2">PA14</text>
<text x="145.8" y="126.1">P$K20</text>
<text x="218.7" y="126.1">8</text>
<text x="224.6" y="127.2">DVSS</text>
<text x="46" y="161.6">6</text>
<text x="72.2" y="161.6">1</text>
<text x="46" y="166.7">5</text>
<text x="51.9" y="162.7">VDD</text>
<text x="51.9" y="167.8">SCL</text>
<text x="63.2" y="162.7">ANT</text>
<text x="145.1" y="166.7">2</text>
<text x="150.9" y="167.8">2</text>
<text x="155.2" y="165.3">1</text>
<text x="161.1" y="164.2">1</text>
<text x="46" y="169.2">4</text>
<text x="46" y="171.8">3</text>
<text x="51.9" y="170.4">SDA</text>
<text x="51.9" y="172.9">CSB</text>
<text x="61.5" y="172.9">DOUT</text>
<text x="72.2" y="171.8">7</text>
<text x="145.1" y="171.8">4</text>
<text x="150.9" y="172.9">4</text>
<text x="155.2" y="170.4">3</text>
<text x="161.1" y="169.2">3</text>
<text x="46" y="179.4">2</text>
<text x="145.1" y="176.9">6</text>
<text x="150.9" y="178">6</text>
<text x="155.2" y="175.4">5</text>
<text x="161.1" y="174.3">5</text>
<text x="46" y="181.9">8</text>
<text x="51.9" y="180.5">GND</text>
<text x="51.9" y="183.1">GND2</text>
</g>
<g font-size="1.8">
<text x="237.4" y="50.9">LED_DATA</text>
<text x="154.9" y="99.1">ID_0</text>
<text x="154.9" y="101.7">ID_1</text>
<text x="95.7" y="119.4">RFM_SDA</text>
<text x="95.8" y="116.9">RFM_SCL</text>
<text x="154.9" y="119.4">SCL</text>
<text x="95.7" y="124.5">RFM_CSB</text>
<text x="154.9" y="122">SDA</text>
<text x="55.4" y="158.2">RFM217</text>
<text x="107.8" y="160.1">GND</text>
<text x="32.4" y="167.7">RFM_SCL</text>
<text x="32.2" y="170.2">RFM_SDA</text>
<text x="32.2" y="172.8">RFM_CSB</text>
<text x="52.1" y="187.4">U5</text>
<text x="152.7" y="190.2" transform="rotate(-90 152.7 190.2)">K1</text>
<text x="154.7" y="190.4" transform="rotate(-90 154.7 190.4)">690367280676</text>
</g>
<g font-size="1.4">
<text x="80.1" y="104.1">NRST</text>
<text x="154.8" y="106.6">S_RX</text>
<text x="154.8" y="104.1">V_BAT</text>
<text x="266.6" y="104.1">SDA</text>
<text x="154.8" y="111.7">IO_2</text>
<text x="154.8" y="109.2">IO_1</text>
<text x="203.1" y="111.7">SCL</text>
<text x="30.2" y="114.2">ID_0</text>
<text x="40.3" y="114.2">ID_1</text>
<text x="154.8" y="116.8">LED_DATA</text>
<text x="154.8" y="114.2">IO_3</text>
<text x="154.8" y="124.4">SWDIO</text>
<text x="154.8" y="126.9">SWCLK</text>
<text x="108.8" y="167.6">IO_1</text>
<text x="136.7" y="167.6">GND</text>
<text x="93.9" y="172.6">S_RX</text>
<text x="134.8" y="172.6">SWCLK</text>
<text x="167.5" y="170.1">SWDIO</text>
<text x="108.8" y="175.2">IO_2</text>
<text x="136.1" y="177.7">S_RX</text>
<text x="167.5" y="175.2">NRST</text>
<text x="108.8" y="182.8">IO_3</text>
</g>
</svg>
